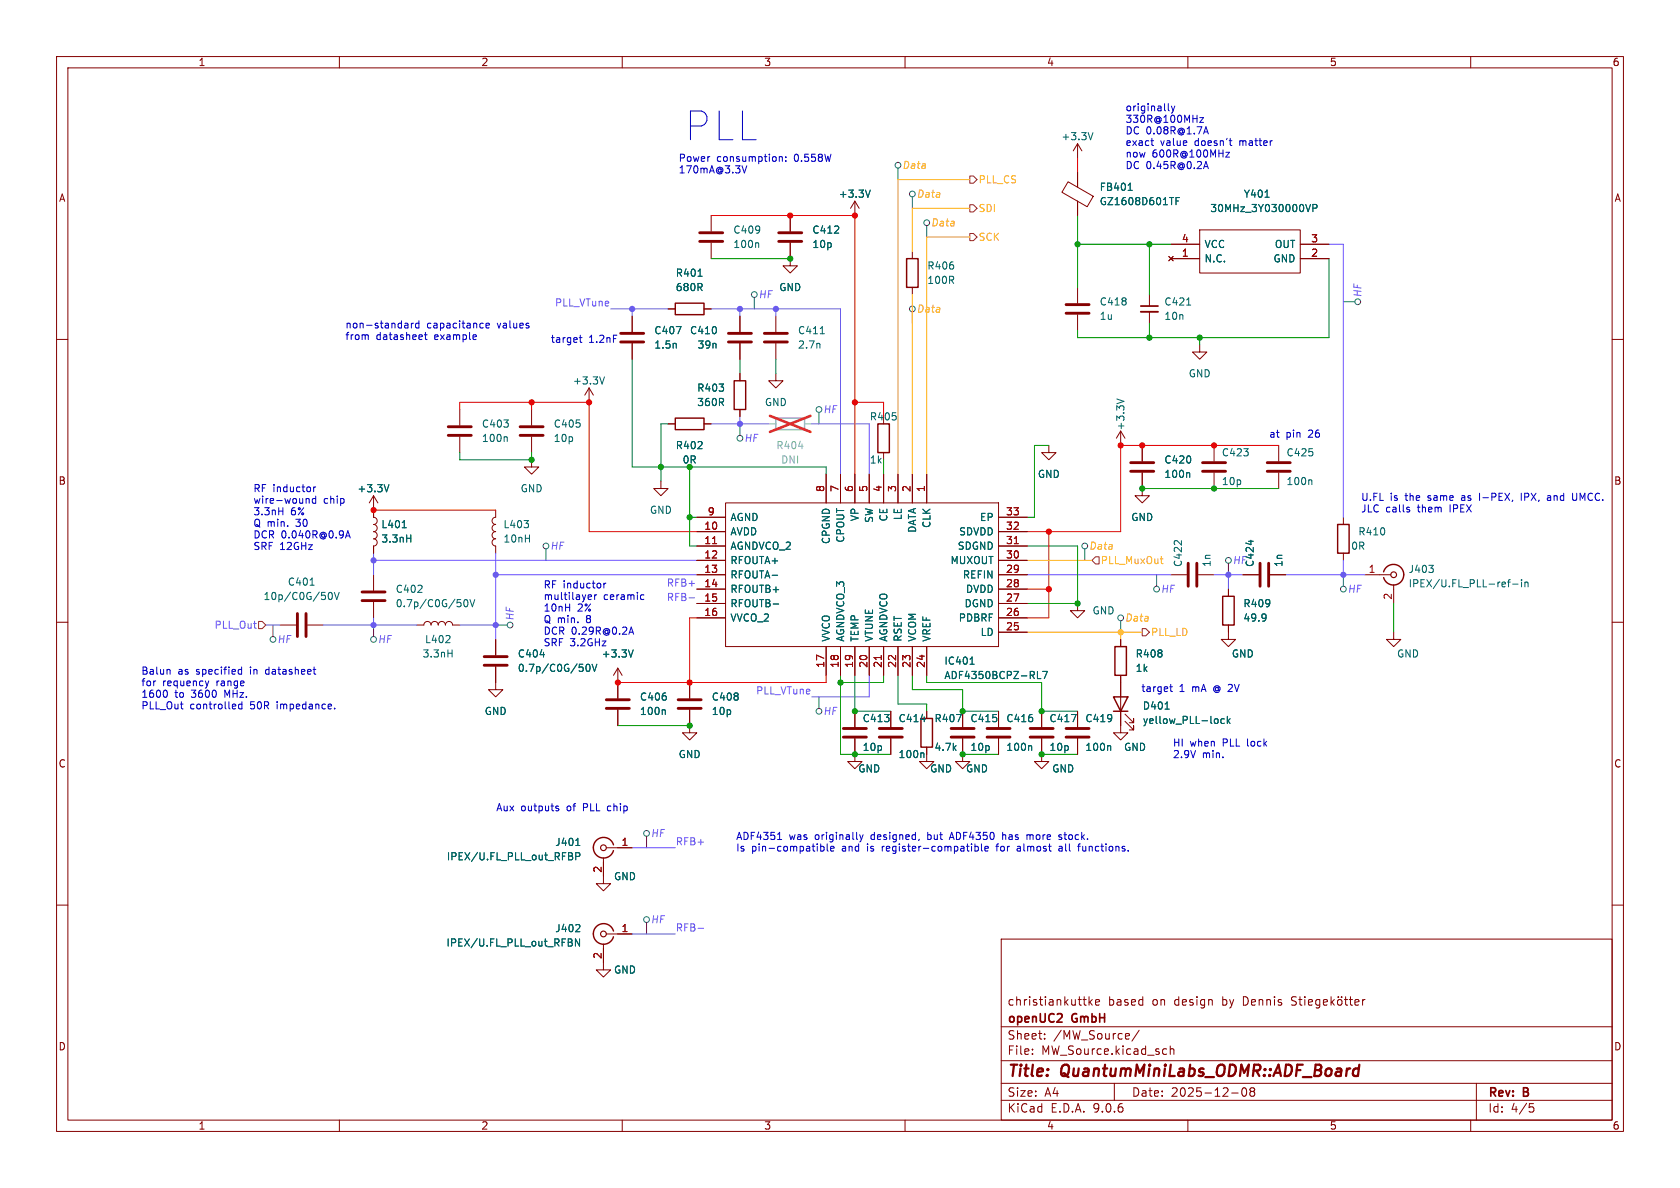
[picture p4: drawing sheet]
<svg xmlns="http://www.w3.org/2000/svg" width="297mm" height="210mm" viewBox="0 0 297 210" stroke-linecap="round" stroke-linejoin="round" font-family="sans-serif">
<g fill="none" stroke="#840000" stroke-width=".18">
<path d="M10 10h277v190h-277zM12 12h273v186h-273zM60 10v2M110 10v2M160 10v2M210 10v2M260 10v2M125.7 38.1v2.8M139.7 38.1v2.8M151.1 35.6v2.5M151.1 35.6l-.7 1.2M151.1 35.6l.8 1.2"/>
<path d="M188.8 32.1l4.5 2.6-1.1 1.9-4.5-2.6zM190.5 25.4v2.5M190.5 30.5v2.6M190.5 35.6v2.5M190.5 25.4l-.8 1.3M190.5 25.4l.8 1.3M111.8 55.9v2.8M118.1 54.6h1.3M124.5 54.6h1.2M125.7 42.9v2.8M130.8 55.9v2.8M137.2 55.9v2.8"/>
<path d="M139.7 42.9v4.1h1.3l-1.3 1.3-1.3-1.3h1.3M161.3 44.5v1.2M161.3 50.8v1.3M190.5 50.8v2.8M190.5 55.6v2.8M203.2 52.1v2M203.2 55.1v2.1M206.6 45.3l.8 .8M207 43.2h5.1M207 45.7h5.1M207.4 45.3l-.8 .8M212.1 40.6h17.8v7.7h-17.8z"/>
<path d="M229.9 43.2h5M229.9 45.7h5M10 60h2M81.3 72.4v2.8M81.3 77.2v2.8M94 72.4v2.8M94 77.2v2.8M104.1 68.6l-.7 1.3M104.1 68.6l.8 1.3M104.1 68.6v2.5M111.8 60.7v2.8M118.1 74.9h1.3"/>
<path d="M124.5 74.9h1.2M130.8 60.7v2.8M130.8 66v1.3M130.8 72.4v1.3M137.2 66v1.3h1.2l-1.2 1.3-1.3-1.3h1.3M137.2 60.7v2.8M185.4 78.7v1.3h1.3l-1.3 1.3-1.3-1.3h1.3M198.1 76.2l-.7 1.3M198.1 76.2l.8 1.3M198.1 76.2v2.5M201.9 78.7v2.8M212.1 61v1.2h1.3l-1.3 1.3-1.3-1.3h1.3"/>
<path d="M214.6 78.7v2.8M226.1 78.7v2.8M285 60h2M66 87.6v3.8a.64 .64 0 0 1 .7 .7 .64 .64 0 0 1-.7 .6 .64 .64 0 0 1 .7 .7 .64 .64 0 0 1-.7 .6M66 94a.64 .64 0 0 1 .7 .6 .64 .64 0 0 1-.7 .7 .64 .64 0 0 1 .7 .6 .64 .64 0 0 1-.7 .6v1.3M66 87.6l-.7 1.3M66 87.6l.8 1.3M87.6 92.7a.64 .64 0 0 0-.6 .6 .64 .64 0 0 0 .6 .7 .64 .64 0 0 0-.6 .6 .64 .64 0 0 0 .6 .6 .64 .64 0 0 0-.6 .7 .64 .64 0 0 0 .6 .6v1.3M87.6 90.2v1.2a.64 .64 0 0 0-.6 .7 .64 .64 0 0 0 .6 .6M94 81.3v1.3h1.2l-1.2 1.2-1.3-1.2h1.3M116.8 85.1v1.3h1.3l-1.3 1.2-1.2-1.2h1.2M123.2 91.4h5.1"/>
<path d="M123.2 94h5.1M123.2 96.5h5.1M123.2 99.1h5.1M128.3 88.9h48.2v25.4h-48.2zM146 83.8v5.1M148.6 83.8v5.1M151.1 83.8v5.1M153.7 83.8v5.1M156.2 80v1.3M156.2 83.8v5.1M158.7 83.8v5.1M161.3 83.8v5.1"/>
<path d="M163.8 83.8v5.1M176.5 91.4h5.1M176.5 94h5.1M176.5 96.5h5.1M176.5 99.1h5.1M201.9 83.6v4h1.3l-1.3 1.3-1.2-1.3h1.2M214.6 83.6v2.8M226.1 83.6v2.8M237.5 91.4v1.3M237.5 97.8v1.3M10 110h2M49.5 110.5h2.8"/>
<path d="M54.4 110.5h2.7M66 101.6v2.8M66 106.4v2.8M73.7 110.5h1.2a.64 .64 0 0 1 .7-.6 .64 .64 0 0 1 .6 .6 .64 .64 0 0 1 .6-.6 .64 .64 0 0 1 .7 .6 .64 .64 0 0 1 .6-.6 .64 .64 0 0 1 .6 .6 .64 .64 0 0 1 .7-.6 .64 .64 0 0 1 .6 .6h1.3M87.6 117.9v4h1.3l-1.3 1.3-1.2-1.3h1.2M87.6 113v2.8M109.2 118.1l-.7 1.3M109.2 118.1l.8 1.3M109.2 118.1v5.3M123.2 101.6h5.1M123.2 104.1h5.1M123.2 106.7h5.1"/>
<path d="M123.2 109.2h5.1M146 114.3v5.1M148.6 114.3v5.1M151.1 114.3v5.1M153.7 114.3v5.1M156.2 114.3v5.1M158.7 114.3v5.1M161.3 114.3v5.1M163.8 114.3v5.1M176.5 101.6h5.1M176.5 104.1h5.1M176.5 106.7h5.1"/>
<path d="M176.5 109.2h5.1M176.5 111.8h5.1M190.5 106.7v1.3h1.3l-1.3 1.2-1.3-1.2h1.3M198.1 119.4v10.1h1.3l-1.3 1.3-1.3-1.3h1.3M198.1 113v1.3M207 101.6h2.8M211.8 101.6h2.8M217.2 110.5v2.5h1.2l-1.2 1.3-1.3-1.3h1.3M217.2 104.1v1.3M219.7 101.6h2.8M224.5 101.6h2.8M241.3 101.6h4.6"/>
<path d="M246.4 111.8v1.2h1.2l-1.2 1.3-1.3-1.3h1.3M246.4 103.4v3.3M285 110h2M109.2 120.7h.1M109.2 125.5v2.8M121.9 125.5v4h1.3l-1.3 1.3-1.3-1.3h1.3M121.9 120.7v2.7M151.1 130.6v4h1.3l-1.3 1.3-1.2-1.3h1.2M151.1 125.7v2.8M157.5 125.7v2.8M157.5 130.6v2.8M163.8 132.1v2.5h1.3l-1.3 1.3-1.2-1.3h1.2"/>
<path d="M163.8 125.7v1.3M170.2 130.6v4h1.2l-1.2 1.3-1.3-1.3h1.3M170.2 125.7v2.8M176.5 125.7v2.8M176.5 130.6v2.8M184.1 130.6v4h1.3l-1.3 1.3-1.2-1.3h1.2M184.1 125.7v2.8M190.5 125.7v2.8M190.5 130.6v2.8M198.9 127.5l1.5 1.5v-.7v.7h-.8M198.9 126.2l1.5 1.6v-.8v.8h-.8M106.7 151.6v4.6h1.2l-1.2 1.3-1.3-1.3h1.3"/>
<path d="M107.2 149.9h4.6M10 160h2M106.7 166.9v4.6h1.2l-1.2 1.2-1.3-1.2h1.3M107.2 165.1h4.6M177 166h108v32h-108zM191.5 176.7h.5M191.9 177.7h.1M192.5 176.2v1.5M192.7 177.1l.4 .6M193.1 176.7l-.6 .6M193.7 177.2l.7-.1-.1-.3-.4-.1-.2 .2v.7h.6M229.2 176.3l-.6-.1-.2 .1v.5l.6 .3 .2 .3-.3 .3-.6-.1"/>
<path d="M229.6 176.7h.6M229.8 176.2v1.3l.4 .2M230.7 176.2v.1M230.7 176.7v1M231.3 177.2l.7-.1v-.3l-.5-.1-.2 .2 .1 .7h.6M233.3 176.8l-.4-.1-.3 .3v.4l.1 .2h.6M233.3 176.7v1.2l-.3 .3-.3-.1M234 177.2l.7-.1-.1-.3-.4-.1-.2 .2v.7h.6M235.3 176.2v1.5M235.5 177.1l.4 .6M235.9 176.7l-.6 .6M236.5 176.8l.2-.1 .5 .1v.6l-.1 .2-.4 .1-.2-.1z"/>
<path d="M236.6 176.2v.1M237.2 176.2v.1M237.7 176.7h.5M237.9 176.2v1.3l.3 .2M238.5 176.7h.6M238.7 176.2v1.3l.4 .2M239.5 177.2l.7-.1v-.3l-.5-.1-.2 .2 .1 .7h.6M240.9 176.7v1M241.3 176.7l-.3 .1-.1 .2M285 160h2M60 198v2M110 198v2"/>
<path d="M160 198v2M177 194.5h108M177 191.5h108M177 187.5h108M177 181.5h108M182.5 186.3v.1M182.5 185.5v.1M184.7 183.6v.1M184.7 182.8v.1M197 191.5v3M199.6 182.8l.1 .3-.7 .1M201.4 182.1l-1.3 2"/>
<path d="M205.8 185.4l.4 .1M206.2 186.3l-.4 .1M206.9 185.5l.2-.1 .4 .1v.9M206.9 184.9v1.5M210 198v2M217.7 193.2h1.2M219.7 192.4l.2-.1a.81 .81 0 0 1 .6 .6 .81 .81 0 0 1-.3 .8l-.2 .1a.81 .81 0 0 1-.3-1.4zM221.2 192.9l-.2-.2 .2-.4 .5 .1 .1 .2-.3 .3M221.2 192.9l-.2 .3v.5l.2 .1 .5-.1 .1-.2-.1-.4-.2-.2M221.2 192.9h.3M260 198v2M261 191.5v6.5"/>
<path d="M270.4 195.1h.7M270.5 195.7h.4l.3 .3-.2 .5-.5 .1"/>
</g>
<g fill="none" stroke="#840000" stroke-width=".51">
<path d="M109.7 58.9h4.1M123.7 41.1h4.1M123.7 42.7h4.1M128.8 58.9h4M135.1 58.9h4.1M137.7 41.1h4M137.7 42.7h4M188.5 53.8h4M188.5 55.4h4M79.2 75.4h4.1M79.2 77h4.1M91.9 75.4h4.1"/>
<path d="M91.9 77h4.1M109.7 60.5h4.1M128.8 60.5h4M135.1 60.5h4.1M199.9 81.8h4.1M199.9 83.3h4.1M210.1 99.6v4M211.6 99.6v4M212.6 81.8h4.1M212.6 83.3h4.1M222.8 99.6v4M224 81.8h4.1"/>
<path d="M224 83.3h4.1M224.3 99.6v4M52.6 108.5v4M54.1 108.5v4M64 104.6h4.1M64 106.2h4.1M85.6 116.1h4.1M85.6 117.6h4.1M107.2 123.7h4.1M107.2 125.2h4.1M119.9 123.7h4.1M119.9 125.2h4.1"/>
<path d="M149.1 128.8h4.1M149.1 130.3h4.1M155.4 128.8h4.1M155.4 130.3h4.1M168.1 128.8h4.1M168.1 130.3h4.1M174.5 128.8h4.1M174.5 130.3h4.1M182.1 128.8h4.1M182.1 130.3h4.1M188.5 128.8h4M188.5 130.3h4"/>
</g>
<g fill="none" stroke="#006464" stroke-width=".18">
<path d="M153.9 33.6l-.5 1.3M193.2 23.4l-.4 1.3M199.4 33.7h.8M199.7 32.6l.1-.2v1.3M207.9 35.5h.4M208.5 34.9h-.6v1.3M223.6 34.9h.8M231.7 36.1l-.4 1.3M232.1 36.8l.6-.1 .1-.1v-.3l-.7-.2v1.3M119.6 57.7h.8l-.5 1.3M123.4 48.8h.7M133.9 42.9l.2 .2v.7"/>
<path d="M145 59h.7M209.8 53.9h.7M89.5 77.2l.2 .2v.6M106.9 66.6l-.5 1.3M119.5 60.8l.1 .7M144.9 60.8l.1 .7M197.4 70.5l1.3 .4M68.8 85.7l-.5 1.2M71.1 93.3h.7M71.9 95.2h.7M72.6 94.6v1.2M92.6 92h.8l-.4 .5"/>
<path d="M93.4 92.6v.6M210.1 83.6l.2 .1v.7M221.1 95.5v.8M231.7 84.8l.2 .2v.7M252.6 99.9h.8l-.4 .5M54.8 103.4h.7M58.1 104.8l.2-.1a.68 .68 0 0 1 .5 .7 .68 .68 0 0 1-.5 .6l-.2-.1-.1-.4zM59.1 104.7l.4 1.3 .5-1.3M78.8 113.6h.8M79.2 115.5h.7M79.5 112.5v.4M79.9 114.9v1.2"/>
<path d="M82.1 106.1l.2-.1a.68 .68 0 0 1 .4 .6 .68 .68 0 0 1-.4 .7l-.2-.2-.1-.3zM83.1 106l.4 1.3 .4-1.3M95.5 115.7h.8M103.7 117.5l.2-.1a.68 .68 0 0 1 .4 .7 .68 .68 0 0 1-.4 .6l-.2-.1-.1-.4zM104.7 117.4l.4 1.3 .4-1.3M111.9 114.9l-.4 1.2M136.5 101.7h1M136.7 106.8h1M171.5 117.4h.7M171.7 116.3l.2-.2v1.3M183.4 120h.6M184.3 118.7h.9l-.6 1.3"/>
<path d="M223.7 108.6l.1 .1a1.07 1.07 0 0 1-.2 1M223.8 109.1l-.1 .2M253.3 100.5l.1 .2-.1 .4M266.5 102.9h.5M267 102.5l-.3 .2v1M267.4 103.3h1M269 102.5v.1M269 102.9v.8M269.6 103l.2-.1 .3 .1v.7M269.6 102.9v.8M117.4 125.5l.2 .1v.7M162.8 127.2h.8"/>
<path d="M163.2 133.1l.1 .2v.6M169.1 126.3h.8l-.5 1.3M182.2 131.8l.2 .2v.7M189.4 126.3h.8l-.5 1.3M196.2 131.8l.2 .2v.7M206 125.4h.7M215.3 127.2v.6M216.4 127.1h-.3l-.3 .2 .2 .5h.4M217 126.6v1.3M217.1 127.4l.4 .5M217.5 127.1l-.5 .4M100.9 150.7l.3 .3-.3 .3 .3 .3v.3l-.2 .1"/>
<path d="M101.8 151.4l.6-.1 .1-.1v-.3l-.7-.2v1.3M101.8 149.5h.7M100.9 166.6l.3 .2-.1 .3-.2 .1M101 166l.1 .2-.1 .3M102.4 163.5l.1 .2v.3l-.8 .7h.8M102.5 166v1.2l-.8-1.2v1.2"/>
</g>
<g fill="none" stroke="#840000" stroke-width=".25">
<path d="M119.4 53.6h5.1v2h-5.1zM160.3 45.7h2v5.1h-2zM119.4 73.9h5.1v2h-5.1zM129.8 67.3h2v5.1h-2zM155.2 74.9h2v5.1h-2zM236.5 92.7h2v5.1h-2zM197.1 114.3h2v5.1h-2zM216.2 105.4h2v5.1h-2zM244.6 101.1a1.81 1.81 0 0 1 2.8-1 1.81 1.81 0 0 1 0 3 1.81 1.81 0 0 1-2.8-1M162.8 127h2v5.1h-2zM196.8 123.2h2.6l-1.3 2.5zM196.8 125.7h2.6"/>
<path d="M104.9 149.9a1.81 1.81 0 0 0 1.6 1.8 1.81 1.81 0 0 0 1.9-1.3M108.5 149.4a1.82 1.82 0 0 0-2-1.3 1.82 1.82 0 0 0-1.6 1.8M104.9 165.1a1.81 1.81 0 0 0 1.6 1.8 1.81 1.81 0 0 0 1.9-1.3M108.5 164.6a1.82 1.82 0 0 0-2-1.3 1.82 1.82 0 0 0-1.6 1.8"/>
</g>
<g fill="none" stroke="#840000" stroke-width=".2">
<circle cx="246.4" cy="101.6" r=".51"/>
<circle cx="106.7" cy="149.9" r=".51"/>
<circle cx="106.7" cy="165.1" r=".51"/>
</g>
<path d="M201.7 54.1h3" fill="none" stroke="#840000" stroke-width=".3"/>
<path d="M201.7 55.1h3" fill="none" stroke="#840000" stroke-width=".33"/>
<path d="M126 96.1h.7M179.3 96.1h.7M155.8 115.9v.7" fill="none" stroke="#a90000" stroke-width=".18"/>
<path d="M137.2 73.9h5v2h-5z" fill="none" stroke="#a1a1a1" stroke-width=".25"/>
<path d="M135.9 74.9h1.3M142.2 74.9h1.3" fill="none" stroke="#a1a1a1" stroke-width=".18"/>
<path d="M141.2 78.9h.8" fill="none" stroke="#989898" stroke-width=".18"/>
<path d="M136.1 73.5l7.2 2.8M143.3 73.5l-7.2 2.8" fill="none" stroke="#e12e31" stroke-width=".46"/>
<g fill="none" stroke="#484848" stroke-width=".18">
<path d="M158.7 29.7v2.1M161.3 34.8v2M163.8 39.9v2M133.3 52.6v2M161.3 55.1v2.1M237.5 53.3h2M130.8 74.9v2.1M144.8 72.9v2M96.5 97v2.1M191.8 97v2.1M217.2 99.6v2M48.3 110.5v2"/>
<path d="M66 110.5v2M87.6 110.5h2.1M198.1 109.7v2.1M204.5 101.6v2M237.5 101.6v2M144.8 123.2v2M114.3 147.8v2.1M114.3 163.1v2"/>
<circle cx="158.8" cy="29.2" r=".51"/>
<circle cx="161.3" cy="34.3" r=".51"/>
<circle cx="163.8" cy="39.4" r=".51"/>
<circle cx="133.4" cy="52.1" r=".51"/>
<circle cx="161.3" cy="54.6" r=".51"/>
<circle cx="240" cy="53.3" r=".51"/>
<circle cx="130.8" cy="77.5" r=".51"/>
<circle cx="144.8" cy="72.4" r=".51"/>
<circle cx="96.5" cy="96.5" r=".51"/>
<circle cx="191.8" cy="96.5" r=".51"/>
<circle cx="217.2" cy="99.1" r=".51"/>
<circle cx="48.3" cy="113" r=".51"/>
<circle cx="66" cy="113" r=".51"/>
<circle cx="90.2" cy="110.5" r=".51"/>
<circle cx="198.1" cy="109.2" r=".51"/>
<circle cx="204.5" cy="104.1" r=".51"/>
<circle cx="237.5" cy="104.1" r=".51"/>
<circle cx="144.8" cy="125.7" r=".51"/>
<circle cx="114.3" cy="147.3" r=".51"/>
<circle cx="114.3" cy="162.6" r=".51"/>
</g>
<path d="M171.4 31.1h.7l.6 .7-.6 .6h-.7zM171.4 36.2h.7l.6 .6-.6 .7h-.7zM171.4 41.3h.7l.6 .6-.6 .6h-.7zM193.7 98.4h.6v1.3h-.6l-.7-.6zM45.7 109.9h.7l.6 .6-.6 .6h-.7zM201.9 111.1h.7l.6 .7-.6 .6h-.7z" fill="none" stroke="#725600" stroke-width=".18"/>
<path d="M171.4 31.8h-12.7v52M171.4 36.8h-10.1v7.7M161.3 52.1v31.7M171.4 41.9h-7.6v41.9M181.6 99.1h11.4M205.1 98.8h.5M205.4 99.6h.2M181.6 111.8h20.3M198.1 111.8v1.2" fill="none" stroke="#ffb319" stroke-width=".18"/>
<g fill="none" stroke="#6e52ff" stroke-width=".18">
<path d="M107.9 54.6h10.2M111.8 54.6v1.3M125.7 54.6h22.9v29.2M130.8 54.6v1.3M137.2 54.6v1.3M234.9 43.2h2.6v48.2M125.7 74.9h10.2M130.8 73.7v1.2M143.5 74.9h10.2v8.9M66 97.8v3.8M66 99.1h57.2M87.6 97.8v15.2"/>
<path d="M237.5 99.1v2.5M47 110.5h2.5M57.1 110.5h16.6M66 109.2v1.3M81.3 110.5h6.3M87.6 101.6h35.6M121.8 105.7h1M153.7 119.4v3.8h-10.2M181.6 101.6h25.4M214.6 101.6h5.1M217.2 101.6v2.5M227.3 101.6h14"/>
<path d="M111.8 149.9h7.6M111.8 165.1h7.6M123.4 164.1h1"/>
</g>
<g fill="none" stroke="#009600" stroke-width=".18">
<path d="M190.5 38.1v12.7M125.7 45.7h14M190.5 43.2h16.5M203.2 43.2v8.9M203.2 57.2v2.5M212.1 59.7v1.3M234.9 45.7v14h-44.4v-1.3M111.8 63.5v19.1h34.2v1.2M118.1 74.9h-1.3v10.2M130.8 63.5v2.5M137.2 63.5v2.5M185.4 78.7h-2.5v12.7h-1.3"/>
<path d="M81.3 80v1.3h12.7v-1.3M121.9 82.6v13.9h1.3M121.9 91.4h1.3M156.2 81.3v2.5M181.6 96.5h8.9v10.2h-8.9M201.9 86.4h24.2M148.6 119.4v14h8.9M151.1 119.4v6.3h6.4M156.2 119.4v1.3h-7.6M158.7 119.4v5.1h5.1v1.2M161.3 119.4v2.5h8.9v3.8h6.3M163.8 119.4v1.3h20.3v5h6.4"/>
<path d="M246.4 106.7v5.1M109.2 128.3h12.7M170.2 133.4h6.3M184.1 133.4h6.4"/>
</g>
<path d="M125.7 38.1h25.4v45.7M190.5 27.9v2.6M81.3 72.4v-1.3h22.8v22.9h19.1M94 71.1v1.3M151.1 71.1h5.1v2.6M226.1 78.7h-28v15.3h-16.5M66 90.2h21.6M185.4 94v15.2h-3.8M123.2 109.2h-1.3v11.5M146 119.4v1.3h-36.8M181.6 104.1h3.8" fill="none" stroke="#ff0003" stroke-width=".18"/>
<g fill="none" stroke="#0000c2" stroke-width=".18">
<path d="M206.5 18.3v1.1l.2 .2M207.1 18.7l.3 .9M207.4 19.6l-.1 .3M207.7 18.7l-.3 .9M131.2 29.3l.4 1.3 .4-1.3M137.8 27.7v.8M137.8 27.8l.1-.1h.4v.8M138.9 27.7v.2M138.9 28.4v.1M203.5 24.9h.4M203.6 25.5l.3 .2M212.1 20.8h.7l-.7 .8h.7"/>
<path d="M212.9 23.3h.6M212.9 29.4h.6M213.2 22.4l.4 1.3M213.2 28.5l.4 1.3M216.7 26.9h.7l-.7 .9h.7M217.3 24.9h.5M217.5 25.7h.3M64.9 59.2l.2 .2v.6M71.7 57.1l.4 .1v.8M72.1 57.9l-.4 .1M72.1 57.4l-.4 .1M72.7 57.1v.9"/>
<path d="M73.1 57.1l-.4 .3M74.1 57.2l-.4-.1-.2 .3 .1 .5h.5M74.1 56.7v1.3M75.2 58.8v1l.3 .2M84.2 60h-.2M84.2 59.2v.3l-.6 .1M85.3 57.1l.1 .1M85.4 57.9l-.1 .1M85.9 57.6l.6-.2v-.2l-.4-.1-.2 .2 .1 .6h.5M102.4 59.7h.5M102.6 59.3v1l.3 .2M49.3 90.3h.7"/>
<path d="M50 89.7v1.3M54.2 88.2h.4l.1 .8M55.4 86.1v.8M55.8 86.1l-.4 .2M55.8 88.2l-.4-.1-.2 .3 .1 .5h.5M55.8 87.7v1.3M61.1 95.1l.4-1.3 .4 1.3M61.2 94.7h.6M249 90.1l.2 .2-.2 .2M249 89.7h.2M261.6 87.2v1.3M268.9 87.2v1.3"/>
<path d="M273.5 88.3l.2 .2 .4-.1M273.6 87.7h.5M274.1 87.9l-.4 .1-.2 .2M278.7 87.2v1.1l-.2 .2-.4-.2M29.9 118.3l.2 .2v.7M42.2 119.1h.5M42.2 118.4h.5M42.7 117.9v1.3M55.4 118.3h.4M55.7 119.2h.1M104.2 105.1l.3 .1 .1 .2-.6 .2M104.5 105.9l-.3 .1"/>
<path d="M105.1 105.1v.9M105.5 105.1l-.4 .3M106.8 103.1v.8M107.1 103.1l-.3 .2M111.3 111.8h.6M111.6 110.9l.4 1.2M113.3 105.9h.5M113.3 105.2h.5M29.6 122.5l-.1 .5-.2 .3M36.3 120.4l.3 .8M36.6 121.2l-.1 .3M36.9 120.4l-.3 .8"/>
<path d="M42.8 124v1.3M42.8 124.5h-.4l-.2 .2 .1 .6h.5M59.2 125.2v.1M206.8 121.4h.5M207 121v1.1l.3 .1M98.3 142.8l.5 .3-.1 .2h-.3M98.3 142.5h.4M137.5 148.4h.7M137.7 147.3l.1-.2v1.3M145.1 149.2v1.2M145.6 149.7l.1 .1-.1 .5-.2 .1h-.3M146.2 149.2v1.1l.2 .1"/>
<path d="M146.9 149.7v.7h.5M147.4 149.7v.2l-.6 .1M152 147.6l.3 .8M152.3 148.4l-.3 .4M152.6 147.6l-.3 .8M162.5 148.3l-.1 .3M167.9 148h.6M168.2 147.1l-.4 1.3M172.4 149.7l.3-.1 .3 .2-.2 .6h-.4M172.4 149.2v1.2M173.5 149.2v1.1l.2 .1M174.1 150l.6-.1v-.2l-.4-.1-.2 .2 .1 .6h.5"/>
<path d="M176 149.6h.5M176.3 149.2l-.1 1.2M177.3 147.1v1.3M177.6 147.6l-.3 .1M180.2 149.6l-.3 .1M180.3 150h-.3l-.2 .1 .1 .3h.4M181.6 147.7l.3-.1 .2 .1M181.6 147.6v.8M187.2 149.7h.5M187.7 147.6h-.3l-.2 .1v.2l.5 .1v.3h-.5M187.8 149.9l-.4 .1-.2 .1 .2 .3h.4M190.5 149.6h.5"/>
<path d="M190.7 149.2v1.2"/>
</g>
<g fill="#009600" stroke="#009600" stroke-width=".18">
<circle cx="121.9" cy="91.4" r=".46"/>
<circle cx="116.8" cy="82.6" r=".46"/>
<circle cx="121.9" cy="82.6" r=".46"/>
<circle cx="94" cy="81.3" r=".46"/>
<circle cx="121.9" cy="128.3" r=".46"/>
<circle cx="148.6" cy="120.7" r=".46"/>
<circle cx="151.1" cy="125.7" r=".46"/>
<circle cx="184.1" cy="125.7" r=".46"/>
<circle cx="201.9" cy="86.4" r=".46"/>
<circle cx="214.6" cy="86.4" r=".46"/>
<circle cx="151.1" cy="133.4" r=".46"/>
<circle cx="170.2" cy="125.7" r=".46"/>
<circle cx="170.2" cy="133.4" r=".46"/>
<circle cx="184.1" cy="133.4" r=".46"/>
<circle cx="190.5" cy="106.7" r=".46"/>
<circle cx="203.2" cy="43.2" r=".46"/>
<circle cx="190.5" cy="43.2" r=".46"/>
<circle cx="203.2" cy="59.7" r=".46"/>
<circle cx="212.1" cy="59.7" r=".46"/>
<circle cx="139.7" cy="45.7" r=".46"/>
</g>
<g fill="#6e52ff" stroke="#6e52ff" stroke-width=".18">
<circle cx="87.6" cy="101.6" r=".46"/>
<circle cx="66" cy="99.1" r=".46"/>
<circle cx="66" cy="110.5" r=".46"/>
<circle cx="130.8" cy="74.9" r=".46"/>
<circle cx="137.2" cy="54.6" r=".46"/>
<circle cx="111.8" cy="54.6" r=".46"/>
<circle cx="87.6" cy="110.5" r=".46"/>
<circle cx="217.2" cy="101.6" r=".46"/>
<circle cx="237.5" cy="101.6" r=".46"/>
<circle cx="130.8" cy="54.6" r=".46"/>
</g>
<g fill="#ff0003" stroke="#ff0003" stroke-width=".18">
<circle cx="109.2" cy="120.7" r=".46"/>
<circle cx="66" cy="90.2" r=".46"/>
<circle cx="151.1" cy="71.1" r=".46"/>
<circle cx="94" cy="71.1" r=".46"/>
<circle cx="104.1" cy="71.1" r=".46"/>
<circle cx="121.9" cy="120.7" r=".46"/>
<circle cx="185.4" cy="104.1" r=".46"/>
<circle cx="185.4" cy="94" r=".46"/>
<circle cx="214.6" cy="78.7" r=".46"/>
<circle cx="201.9" cy="78.7" r=".46"/>
<circle cx="198.1" cy="78.7" r=".46"/>
<circle cx="139.7" cy="38.1" r=".46"/>
<circle cx="151.1" cy="38.1" r=".46"/>
</g>
<circle cx="198.1" cy="111.8" r=".46" fill="#ffb319" stroke="#ffb319" stroke-width=".18"/>
<text font-size="7.1" fill="#0000c2" x="121.1" y="25.1">PLL</text>
<g font-size="2.8" fill="#840000">
<text x="178" y="190.9">Title:</text>
<text x="187.7" y="190.9">QuantumMiniLabs_ODMR::ADF_Board</text>
</g>
<g font-size="2.1" fill="#840000">
<text x="178" y="178">christiankuttke</text>
<text x="195.9" y="178">based</text>
<text x="203.7" y="178">on</text>
<text x="207.8" y="178">design</text>
<text x="216.3" y="178">by</text>
<text x="220.1" y="178">Dennis</text>
<text x="178" y="184">Sheet:</text>
<text x="178" y="181.2">openUC2</text>
<text x="186.2" y="184">/MW_Source/</text>
<text x="189.6" y="181.2">GmbH</text>
<text x="178" y="186.7">File:</text>
<text x="184.1" y="186.7">MW_Source.kicad_sch</text>
<text x="178" y="196.9">KiCad</text>
<text x="178" y="194.1">Size:</text>
<text x="184.7" y="194.1">A4</text>
<text x="185.7" y="196.9">E.D.A.</text>
<text x="193.3" y="196.9">9.0.6</text>
<text x="200" y="194.1">Date:</text>
<text x="207" y="194.1">2025-12-08</text>
<text x="263" y="194.3">Rev:</text>
<text x="263" y="196.9">Id:</text>
<text x="267.1" y="196.9">4/5</text>
<text x="269.4" y="194.3">B</text>
</g>
<g font-size="1.8" fill="#840000">
<text x="35" y="11.9">1</text>
<text x="85" y="11.9">2</text>
<text x="135" y="11.9">3</text>
<text x="185" y="11.9">4</text>
<text x="235" y="11.9">5</text>
<text x="285" y="11.9">6</text>
<text x="10.3" y="35.9">A</text>
<text x="285.3" y="35.9">A</text>
<text x="10.3" y="85.9">B</text>
<text x="285.3" y="85.9">B</text>
<text x="10.3" y="135.9">C</text>
<text x="285.3" y="135.9">C</text>
<text x="10.3" y="185.9">D</text>
<text x="285.3" y="185.9">D</text>
<text x="35" y="199.9">1</text>
<text x="85" y="199.9">2</text>
<text x="135" y="199.9">3</text>
<text x="185" y="199.9">4</text>
<text x="235" y="199.9">5</text>
<text x="285" y="199.9">6</text>
</g>
<g font-size="1.8" fill="#0000c2">
<text x="198.9" y="19.8">originally</text>
<text x="198.9" y="21.8">330R@100MHz</text>
<text x="198.9" y="23.8">DC 0.08R@1.7A</text>
<text x="119.9" y="28.7">Power</text>
<text x="126.7" y="28.7">consumption:</text>
<text x="140.5" y="28.7">0.558W</text>
<text x="198.9" y="25.9">exact</text>
<text x="198.9" y="27.9">now</text>
<text x="198.9" y="30">DC 0.45R@0.2A</text>
<text x="203.7" y="27.9">600R@100MHz</text>
<text x="205.1" y="25.9">value</text>
<text x="211.3" y="25.9">doesn't</text>
<text x="219.4" y="25.9">matter</text>
<text x="119.9" y="30.7">170mA@3.3V</text>
<text x="61" y="58.3">non-standard</text>
<text x="75.4" y="58.3">capacitance</text>
<text x="88" y="58.3">values</text>
<text x="61" y="60.3">from</text>
<text x="66.5" y="60.3">datasheet</text>
<text x="76.9" y="60.3">example</text>
<text x="97.3" y="60.8">target</text>
<text x="104.1" y="60.8">1.2nF</text>
<text x="224.3" y="77.6">at</text>
<text x="227.3" y="77.6">pin</text>
<text x="231.4" y="77.6">26</text>
<text x="44.7" y="87.3">RF inductor</text>
<text x="44.7" y="89.4">wire-wound</text>
<text x="57.2" y="89.4">chip</text>
<text x="240.5" y="88.7">U.FL</text>
<text x="245.8" y="88.7">is</text>
<text x="248.6" y="88.7">the</text>
<text x="252.7" y="88.7">same</text>
<text x="258.8" y="88.7">as</text>
<text x="262.2" y="88.7">I-PEX,</text>
<text x="269.8" y="88.7">IPX,</text>
<text x="274.6" y="88.7">and</text>
<text x="279.2" y="88.7">UMCC.</text>
<text x="44.7" y="91.4">3.3nH</text>
<text x="44.7" y="93.5">Q min.</text>
<text x="44.7" y="95.5">DCR 0.040R@0.9A</text>
<text x="51.4" y="91.4">6%</text>
<text x="52.4" y="93.5">30</text>
<text x="240.5" y="90.8">JLC</text>
<text x="245" y="90.8">calls</text>
<text x="250.7" y="90.8">them</text>
<text x="256.6" y="90.8">IPEX</text>
<text x="44.7" y="97.6">SRF 12GHz</text>
<text x="96" y="104.3">RF inductor</text>
<text x="96" y="106.4">multilayer</text>
<text x="106.7" y="106.4">ceramic</text>
<text x="96" y="108.4">10nH</text>
<text x="96" y="110.5">Q min.</text>
<text x="96" y="112.5">DCR 0.29R@0.2A</text>
<text x="102.1" y="108.4">2%</text>
<text x="103.7" y="110.5">8</text>
<text x="24.9" y="119.5">Balun</text>
<text x="31.4" y="119.5">as</text>
<text x="34.8" y="119.5">specified</text>
<text x="44.5" y="119.5">in</text>
<text x="47.4" y="119.5">datasheet</text>
<text x="96" y="114.6">SRF 3.2GHz</text>
<text x="24.9" y="121.5">for</text>
<text x="24.9" y="123.6">1600</text>
<text x="24.9" y="125.6">PLL_Out</text>
<text x="28.7" y="121.5">requency</text>
<text x="30.9" y="123.6">to</text>
<text x="33.6" y="125.6">controlled</text>
<text x="33.9" y="123.6">3600</text>
<text x="38.4" y="121.5">range</text>
<text x="40" y="123.6">MHz.</text>
<text x="44.3" y="125.6">50R</text>
<text x="49.2" y="125.6">impedance.</text>
<text x="201.7" y="122.5">target</text>
<text x="208.5" y="122.5">1</text>
<text x="210.9" y="122.5">mA</text>
<text x="214.8" y="122.5">@ 2V</text>
<text x="207.3" y="132.2">HI</text>
<text x="207.3" y="134.2">2.9V</text>
<text x="210.4" y="132.2">when</text>
<text x="212.5" y="134.2">min.</text>
<text x="216.3" y="132.2">PLL</text>
<text x="220.8" y="132.2">lock</text>
<text x="87.6" y="143.6">Aux</text>
<text x="92.1" y="143.6">outputs</text>
<text x="100.3" y="143.6">of</text>
<text x="103.4" y="143.6">PLL</text>
<text x="107.9" y="143.6">chip</text>
<text x="130" y="148.7">ADF4351</text>
<text x="139.5" y="148.7">was</text>
<text x="144.2" y="148.7">originally</text>
<text x="154.2" y="148.7">designed,</text>
<text x="164.4" y="148.7">but</text>
<text x="168.6" y="148.7">ADF4350</text>
<text x="178.1" y="148.7">has</text>
<text x="182.6" y="148.7">more</text>
<text x="188.5" y="148.7">stock.</text>
<text x="130" y="150.7">Is</text>
<text x="132.9" y="150.7">pin-compatible</text>
<text x="149" y="150.7">and</text>
<text x="153.6" y="150.7">is</text>
<text x="156.4" y="150.7">register-compatible</text>
<text x="176.8" y="150.7">for</text>
<text x="180.7" y="150.7">almost</text>
<text x="188.3" y="150.7">all</text>
<text x="191.9" y="150.7">functions.</text>
</g>
<g font-size="1.8" fill="#006464">
<text x="187.6" y="25">+3.3V</text>
<text x="148.2" y="35.2">+3.3V</text>
<text x="194.3" y="33.9">FB401</text>
<text x="219.8" y="35.2">Y401</text>
<text x="129.5" y="41.5">C409</text>
<text x="143.5" y="41.5">C412</text>
<text x="194.3" y="36.5">GZ1608D601TF</text>
<text x="213.9" y="37.7">30MHz_3Y030000VP</text>
<text x="129.5" y="44">100n</text>
<text x="143.5" y="44">10p</text>
<text x="163.8" y="47.9">R406</text>
<text x="212.9" y="44">VCC</text>
<text x="212.9" y="46.6">N.C.</text>
<text x="225" y="46.6">GND</text>
<text x="225.3" y="44">OUT</text>
<text x="119.4" y="49.1">R401</text>
<text x="119.4" y="51.7">680R</text>
<text x="137.7" y="51.7">GND</text>
<text x="163.8" y="50.4">100R</text>
<text x="115.6" y="59.3">C407</text>
<text x="121.9" y="59.3">C410</text>
<text x="141" y="59.3">C411</text>
<text x="194.3" y="54.2">C418</text>
<text x="194.3" y="56.7">1u</text>
<text x="205.7" y="54.2">C421</text>
<text x="205.7" y="56.7">10n</text>
<text x="115.6" y="61.8">1.5n</text>
<text x="123.2" y="61.8">39n</text>
<text x="141" y="61.8">2.7n</text>
<text x="101.2" y="68.2">+3.3V</text>
<text x="123.2" y="69.4">R403</text>
<text x="123.2" y="72">360R</text>
<text x="135.1" y="72">GND</text>
<text x="210.1" y="66.9">GND</text>
<text x="85.1" y="75.8">C403</text>
<text x="97.8" y="75.8">C405</text>
<text x="153.7" y="74.5">R405</text>
<text x="199" y="76.2" transform="rotate(-90 199 76.2)">+3.3V</text>
<text x="85.1" y="78.3">100n</text>
<text x="97.8" y="78.3">10p</text>
<text x="119.4" y="79.6">R402</text>
<text x="120.6" y="82.1">0R</text>
<text x="153.7" y="82.1">1k</text>
<text x="205.7" y="82.1">C420</text>
<text x="215.9" y="80.9">C423</text>
<text x="227.3" y="80.9">C425</text>
<text x="63.1" y="87.2">+3.3V</text>
<text x="91.9" y="87.2">GND</text>
<text x="183.4" y="84.7">GND</text>
<text x="205.7" y="84.7">100n</text>
<text x="215.9" y="86">10p</text>
<text x="227.3" y="86">100n</text>
<text x="67.3" y="93.6">L401</text>
<text x="88.9" y="93.6">L403</text>
<text x="114.8" y="91">GND</text>
<text x="129" y="92.3">AGND</text>
<text x="129" y="94.8">AVDD</text>
<text x="152" y="92.2" transform="rotate(-90 152 92.2)">VP</text>
<text x="154.5" y="92.5" transform="rotate(-90 154.5 92.5)">SW</text>
<text x="157.1" y="92.3" transform="rotate(-90 157.1 92.3)">CE</text>
<text x="159.6" y="92" transform="rotate(-90 159.6 92)">LE</text>
<text x="162.2" y="94.3" transform="rotate(-90 162.2 94.3)">DATA</text>
<text x="164.7" y="93.4" transform="rotate(-90 164.7 93.4)">CLK</text>
<text x="169.5" y="94.8">SDVDD</text>
<text x="173.1" y="92.3">EP</text>
<text x="199.9" y="92.3">GND</text>
<text x="240" y="94.8">R410</text>
<text x="67.3" y="96.1">3.3nH</text>
<text x="88.9" y="96.1">10nH</text>
<text x="129" y="97.4">AGNDVCO_2</text>
<text x="129" y="99.9">RFOUTA+</text>
<text x="146.9" y="96.3" transform="rotate(-90 146.9 96.3)">CPGND</text>
<text x="149.5" y="96" transform="rotate(-90 149.5 96)">CPOUT</text>
<text x="167.9" y="99.9">MUXOUT</text>
<text x="169.2" y="97.4">SDGND</text>
<text x="209.1" y="100.3" transform="rotate(-90 209.1 100.3)">C422</text>
<text x="214.2" y="100.3" transform="rotate(-90 214.2 100.3)">1n</text>
<text x="217.9" y="99.9">HF</text>
<text x="221.8" y="100.3" transform="rotate(-90 221.8 100.3)">C424</text>
<text x="226.9" y="100.3" transform="rotate(-90 226.9 100.3)">1n</text>
<text x="238.8" y="97.4">0R</text>
<text x="248.9" y="101.5">J403</text>
<text x="46.5" y="106.3">10p/C0G/50V</text>
<text x="50.8" y="103.7">C401</text>
<text x="69.9" y="105">C402</text>
<text x="69.9" y="107.5">0.7p/C0G/50V</text>
<text x="129" y="102.5">RFOUTA-</text>
<text x="129" y="105">RFOUTB+</text>
<text x="129" y="107.5">RFOUTB-</text>
<text x="170.1" y="102.5">REFIN</text>
<text x="170.4" y="107.5">DGND</text>
<text x="170.7" y="105">DVDD</text>
<text x="219.7" y="107.5">R409</text>
<text x="248.9" y="104">IPEX/U.FL_PLL-ref-in</text>
<text x="75" y="113.9">L402</text>
<text x="129" y="110.1">VVCO_2</text>
<text x="146.9" y="113.5" transform="rotate(-90 146.9 113.5)">VVCO</text>
<text x="149.5" y="113.5" transform="rotate(-90 149.5 113.5)">AGNDVCO_3</text>
<text x="152" y="113.5" transform="rotate(-90 152 113.5)">TEMP</text>
<text x="154.5" y="113.5" transform="rotate(-90 154.5 113.5)">VTUNE</text>
<text x="157.1" y="113.5" transform="rotate(-90 157.1 113.5)">AGNDVCO</text>
<text x="159.6" y="113.5" transform="rotate(-90 159.6 113.5)">RSET</text>
<text x="162.2" y="113.5" transform="rotate(-90 162.2 113.5)">VCOM</text>
<text x="164.7" y="113.5" transform="rotate(-90 164.7 113.5)">VREF</text>
<text x="169.4" y="110.1">PDBRF</text>
<text x="173.3" y="112.6">LD</text>
<text x="193" y="108.8">GND</text>
<text x="219.7" y="110.1">49.9</text>
<text x="74.6" y="116.4">3.3nH</text>
<text x="91.4" y="116.4">C404</text>
<text x="91.4" y="119">0.7p/C0G/50V</text>
<text x="106.3" y="116.4">+3.3V</text>
<text x="166.9" y="117.7">IC401</text>
<text x="200.7" y="116.4">R408</text>
<text x="200.7" y="119">1k</text>
<text x="217.7" y="116.4">GND</text>
<text x="246.9" y="116.4">GND</text>
<text x="113" y="124.1">C406</text>
<text x="125.7" y="124.1">C408</text>
<text x="166.9" y="120.2">ADF4350BCPZ-RL7</text>
<text x="201.9" y="125.6">D401</text>
<text x="85.6" y="126.6">GND</text>
<text x="113" y="126.6">100n</text>
<text x="125.7" y="126.6">10p</text>
<text x="152.4" y="127.9">C413</text>
<text x="158.8" y="127.9">C414</text>
<text x="165.1" y="127.9">R407</text>
<text x="171.5" y="127.9">C415</text>
<text x="177.8" y="127.9">C416</text>
<text x="185.4" y="127.9">C417</text>
<text x="191.8" y="127.9">C419</text>
<text x="201.9" y="128.2">yellow_PLL-lock</text>
<text x="119.9" y="134.2">GND</text>
<text x="151.6" y="136.8">GND</text>
<text x="152.4" y="132.9">10p</text>
<text x="158.8" y="134.2">100n</text>
<text x="164.3" y="136.8">GND</text>
<text x="165.1" y="132.9">4.7k</text>
<text x="170.7" y="136.8">GND</text>
<text x="171.5" y="132.9">10p</text>
<text x="177.8" y="132.9">100n</text>
<text x="185.4" y="132.9">10p</text>
<text x="185.9" y="136.8">GND</text>
<text x="191.8" y="132.9">100n</text>
<text x="198.6" y="132.9">GND</text>
<text x="98.1" y="149.7">J401</text>
<text x="78.9" y="152.3">IPEX/U.FL_PLL_out_RFBP</text>
<text x="108.5" y="155.8">GND</text>
<text x="78.8" y="167.5">IPEX/U.FL_PLL_out_RFBN</text>
<text x="98.1" y="165">J402</text>
<text x="108.5" y="172.3">GND</text>
</g>
<g font-size="1.8" fill="#ffb319">
<text x="159.4" y="30.1">Data</text>
<text x="162" y="35.2">Data</text>
<text x="172.9" y="32.6">PLL_CS</text>
<text x="164.5" y="40.2">Data</text>
<text x="172.9" y="37.7">SDI</text>
<text x="172.9" y="42.8">SCK</text>
<text x="162" y="55.5">Data</text>
<text x="192.5" y="97.4">Data</text>
<text x="194.5" y="99.9">PLL_MuxOut</text>
<text x="198.8" y="110.1">Data</text>
<text x="203.4" y="112.6">PLL_LD</text>
</g>
<g font-size="1.8" fill="#a90000">
<text x="208.8" y="42.9">4</text>
<text x="208.8" y="45.5">1</text>
<text x="231.7" y="42.9">3</text>
<text x="231.7" y="45.5">2</text>
<text x="145.8" y="87.1" transform="rotate(-90 145.8 87.1)">8</text>
<text x="148.3" y="87.1" transform="rotate(-90 148.3 87.1)">7</text>
<text x="150.9" y="87.1" transform="rotate(-90 150.9 87.1)">6</text>
<text x="153.4" y="87.1" transform="rotate(-90 153.4 87.1)">5</text>
<text x="156" y="87.1" transform="rotate(-90 156 87.1)">4</text>
<text x="158.5" y="87.1" transform="rotate(-90 158.5 87.1)">3</text>
<text x="161" y="87.1" transform="rotate(-90 161 87.1)">2</text>
<text x="163.6" y="87.1" transform="rotate(-90 163.6 87.1)">1</text>
<text x="124.4" y="93.7">10</text>
<text x="125" y="91.2">9</text>
<text x="177.8" y="91.2">33</text>
<text x="177.8" y="93.7">32</text>
<text x="124.4" y="96.3">11</text>
<text x="124.4" y="98.8">12</text>
<text x="124.4" y="101.3">13</text>
<text x="177.8" y="96.3">31</text>
<text x="177.8" y="98.8">30</text>
<text x="177.8" y="101.3">29</text>
<text x="241.9" y="101.3">1</text>
<text x="124.4" y="103.9">14</text>
<text x="124.4" y="106.4">15</text>
<text x="177.8" y="103.9">28</text>
<text x="177.8" y="106.4">27</text>
<text x="246.1" y="106.1" transform="rotate(-90 246.1 106.1)">2</text>
<text x="124.4" y="109">16</text>
<text x="177.8" y="109">26</text>
<text x="177.8" y="111.5">25</text>
<text x="145.8" y="118.2" transform="rotate(-90 145.8 118.2)">17</text>
<text x="148.3" y="118.2" transform="rotate(-90 148.3 118.2)">18</text>
<text x="150.9" y="118.2" transform="rotate(-90 150.9 118.2)">19</text>
<text x="153.4" y="118.2" transform="rotate(-90 153.4 118.2)">20</text>
<text x="156" y="118.2" transform="rotate(-90 156 118.2)">21</text>
<text x="158.5" y="118.2" transform="rotate(-90 158.5 118.2)">22</text>
<text x="161" y="118.2" transform="rotate(-90 161 118.2)">23</text>
<text x="163.6" y="118.2" transform="rotate(-90 163.6 118.2)">24</text>
<text x="109.8" y="149.6">1</text>
<text x="106.4" y="154.4" transform="rotate(-90 106.4 154.4)">2</text>
<text x="109.8" y="164.8">1</text>
<text x="106.4" y="169.6" transform="rotate(-90 106.4 169.6)">2</text>
</g>
<g font-size="1.8" fill="#6e52ff">
<text x="134" y="52.9">HF</text>
<text x="240.9" y="52.6" transform="rotate(-90 240.9 52.6)">HF</text>
<text x="98" y="54.3">PLL_VTune</text>
<text x="145.5" y="73.3">HF</text>
<text x="131.5" y="78.3">HF</text>
<text x="97.2" y="97.4">HF</text>
<text x="117.8" y="103.8">RFB+</text>
<text x="117.8" y="106.3">RFB-</text>
<text x="205.2" y="105">HF</text>
<text x="238.2" y="105">HF</text>
<text x="37.8" y="111.4">PLL_Out</text>
<text x="49" y="113.9">HF</text>
<text x="66.7" y="113.9">HF</text>
<text x="91" y="109.8" transform="rotate(-90 91 109.8)">HF</text>
<text x="133.6" y="122.8">PLL_VTune</text>
<text x="145.5" y="126.6">HF</text>
<text x="115" y="148.2">HF</text>
<text x="119.4" y="149.5">RFB+</text>
<text x="115" y="163.4">HF</text>
<text x="119.4" y="164.8">RFB-</text>
</g>
<g font-size="1.8" fill="#989898">
<text x="137.1" y="79.6">R404</text>
<text x="138" y="82.1">DNI</text>
</g>
</svg>
